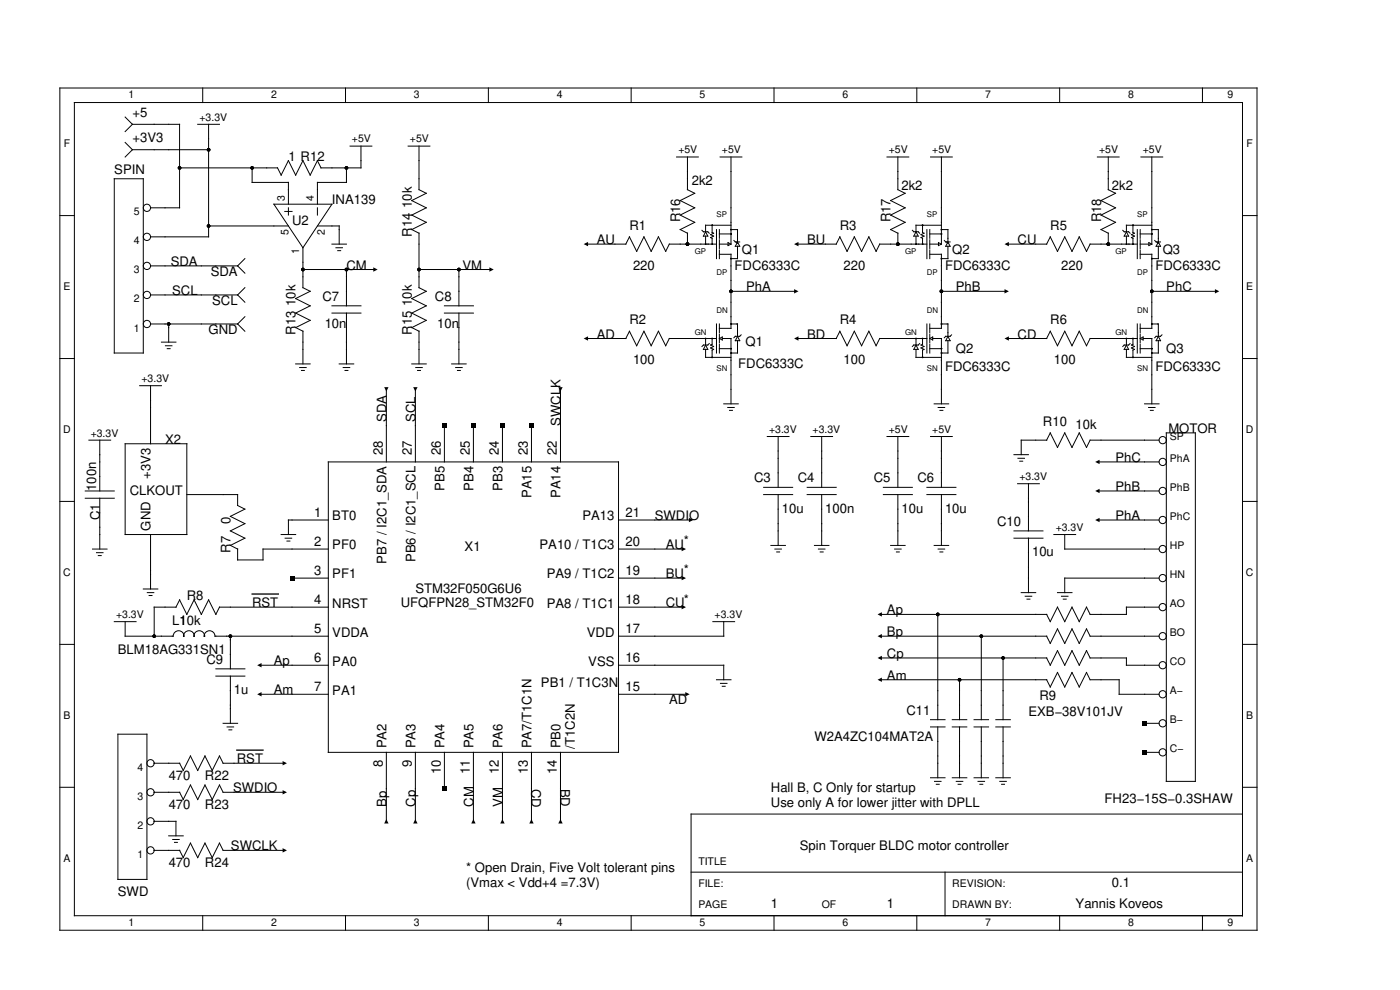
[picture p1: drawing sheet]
<svg xmlns="http://www.w3.org/2000/svg" width="297mm" height="210mm" viewBox="0 0 297 210" stroke-linecap="round" stroke-linejoin="round" font-family="sans-serif">
<g fill="none" stroke="#000" stroke-width=".21">
<path d="M12.7 18.7h254v178.5h-254zM43 18.7v3M73.3 18.7v3M103.6 18.7v3M133.9 18.7v3M164.2 18.7v3M194.5 18.7v3M224.8 18.7v3M255.1 18.7v3M15.8 21.7h247.8v172.5h-247.8zM24.2 37.9h6.2v36.9h-6.2zM26.6 24.8l1.5 1.6"/>
<path d="M26.6 30.2l1.5 1.5M28.1 26.4h10v17.7h-6.2M28.1 26.4l-1.5 1.5M28.1 31.7h16.2M28.1 31.7l-1.5 1.6M41.9 26.4h4.7M44.3 26.4v23.8h-12.4M53.5 35.6v3.1h7.7v4.6M67.3 34.1l-1.5 3-1.5-3-1.6 3-1.5-3-1.5 3-.8-1.5h-20.8M73.5 35.6v3.1h-6.2v4.6M74.3 31h4.6M76.6 31v4.6h-8.5l-.8-1.5"/>
<path d="M86.6 31h4.6M88.9 31v9.2l1.5 .8-3 1.5 3 1.6-3 1.5 3 1.5-3 1.6M143.5 33.3h4.7M145.9 33.3v6.9l1.5 .8-3.1 1.5 3.1 1.6-3.1 1.5 3.1 1.5-3.1 1.6M152.8 33.3h4.6M155.1 33.3v18.5M188.2 33.3h4.6M190.5 33.3v6.9l1.5 .8-3 1.5 3 1.6-3 1.5 3 1.5-3 1.6M197.4 33.3h4.6M199.7 33.3v18.5M232.8 33.3h4.7M235.1 33.3v6.9l1.6 .8-3.1 1.5 3.1 1.6-3.1 1.5 3.1 1.5-3.1 1.6"/>
<path d="M242.1 33.3h4.6M244.4 33.3v18.5M12.7 45.7h3.1M31.9 56.4h18.5M44.3 47.9h16.9M50.4 56.4l1.6 1.5M52 54.8l-1.6 1.6M58.1 43.3h12.3l-6.1 9.2zM60.4 44.8h1.6M61.2 44.1v1.5M64.3 52.5v8.5l1.5 .8-3.1 1.5 3.1 1.5-3.1 1.6 3.1 1.5-3.1 1.6M64.3 57.1h15.4"/>
<path d="M67.3 44.1v1.5M67.3 47.9h4.7v3.9M70.4 51.8h3.1M71.3 52.5h1.4M71.7 53.1h.6M73.5 57.1v7.7M87.4 48.7l1.5 .7v11.6l1.5 .8-3 1.5 3 1.5-3 1.6 3 1.5-3 1.6M88.9 57.1h15.4M97.4 57.1v7.7M124.3 51.8h8.5M132.8 51.8l.7-1.6 1.6 3.1 1.5-3.1 1.6 3.1 1.5-3.1 1.5 3.1 .8-1.5h10M144.3 48.7l1.6 .7v2.4"/>
<path d="M148.9 48.8l.3 .3h1l.3 .3M149.7 50.1v1.7M149.7 49.1l.5 1h-1zM151.1 47.8v1.5l.3 .1-.6 .4 .6 .3-.6 .3 .3 .1v1.3M152 48.7v6.1M152.6 53.9h2.5v15.7h-2.5M152.6 51.8h1.9M152.6 48.7v1.8M152.6 50.8v1.9M152.6 53v1.8M152.6 49.6h2.5M154.5 51.5l.6 .3-.6 .3z"/>
<path d="M155.1 48.7h1.4v2.6M155.1 47.8h-5.4v1.3M155.7 51l.3 .3h.9M156.2 51.3l.3 .3M156.5 52.2v2.6h-1.4M156.5 51.3l.4 .9h-.9zM178.2 50.2l1.5 3.1 1.6-3.1 1.5 3.1 1.5-3.1 1.6 3.1 .8-1.5h10M178.2 50.2l-.8 1.6h-8.5M189 48.7l1.5 .7v2.4M193.6 48.8l.3 .3h.9l.3 .3M194.3 50.1v1.7M194.3 49.1l.5 1h-.9z"/>
<path d="M195.7 47.8v1.5l.3 .1-.6 .4 .6 .3-.6 .3 .3 .1v1.3M196.7 48.7v6.1M197.3 51.8h1.8M197.3 53.9h2.4v15.7h-2.4M197.3 48.7v1.8M197.3 50.8v1.9M197.3 53v1.8M197.3 49.6h2.4M199.1 51.5l.6 .3-.6 .3zM199.7 48.7h1.4v2.6M199.7 47.8h-5.4v1.3M200.4 51l.3 .3h.9"/>
<path d="M200.8 51.3l.3 .3M201.1 52.2v2.6h-1.4M201.1 51.3l.5 .9h-.9zM213.6 51.8h8.5M222.1 51.8l.7-1.6 1.6 3.1 1.5-3.1 1.5 3.1 1.6-3.1 1.5 3.1 .8-1.5h10M233.6 48.7l1.5 .7v2.4M238.2 48.8l.3 .3h1l.3 .3M239 50.1v1.7M239 49.1l.5 1h-1zM240.4 47.8v1.5l.3 .1-.6 .4 .6 .3-.6 .3 .3 .1v1.3M241.3 48.7v6.1M241.9 51.8h1.9"/>
<path d="M241.9 53.9h2.5v15.7h-2.5M241.9 48.7v1.8M241.9 50.8v1.9M241.9 53v1.8M241.9 49.6h2.5M243.8 51.5l.6 .3-.6 .3zM244.4 48.7h1.4v2.6M244.4 47.8h-5.4v1.3M245 51l.3 .3h.9M245.5 51.3l.3 .3M245.8 52.2v2.6h-1.4M245.8 51.3l.4 .9h-.9z"/>
<path d="M263.6 45.7h3.1M12.7 76h3.1M31.9 68.7h18.5M31.9 62.5h18.5M34.3 72.5h3M35.1 73.3h1.4M35.5 73.9h.6M35.8 68.7v3.8M50.4 68.7l1.6 1.5M50.4 62.5l1.6 1.6M52 67.2l-1.6 1.5M52 61l-1.6 1.5"/>
<path d="M62.7 69.4l1.6 .8M62.7 77.2h3.1M63.6 77.9h1.4M64 78.5h.6M64.3 70.2v7M70.4 66.4h6.2M70.4 64.8h6.2M72 77.2h3M72.8 77.9h1.4M73.2 78.5h.6M73.5 66.4v10.8M87.4 69.4l1.5 .8"/>
<path d="M87.4 77.2h3M88.2 77.9h1.4M88.6 78.5h.6M88.9 70.2v7M94.3 66.4h6.1M94.3 64.8h6.1M95.8 77.2h3.1M96.7 77.9h1.4M97.1 78.5h.6M97.4 66.4v10.8M124.3 71.8h8.5M132.8 71.8l.7-1.6 1.6 3.1 1.5-3.1 1.6 3.1 1.5-3.1 1.5 3.1 .8-1.5h10"/>
<path d="M149.7 73.2l.5 .9h-1zM149.7 71.8v1.4M149.7 74.1v1.7h5.4M150.5 72.8l-.3 .4h-1l-.3 .3M151.1 71.8v1.2l-.3 .2 .6 .3-.6 .3 .6 .3-.3 .1v1.6M152 68.7v6.1M152.6 73.9h2.5M152.6 68.7v1.8M152.6 70.8v1.9M152.6 73v1.8M152.6 71.8l.6-.3v.6zM153.2 71.8h1.9v13.8"/>
<path d="M155.1 61.8h13.8M155.1 68.7h1.4v2.6M156.5 72.2v2.6h-1.4M156.5 71.3l.4 .9h-.9zM157.2 71l-.3 .3h-.9l-.3 .3M178.2 70.2l1.5 3.1 1.6-3.1 1.5 3.1 1.5-3.1 1.6 3.1 .8-1.5h10M178.2 70.2l-.8 1.6h-8.5M194.3 73.2l.5 .9h-.9zM194.3 74.1v1.7h5.4M194.3 71.8v1.4M195.1 72.8l-.3 .4h-.9l-.3 .3M195.7 71.8v1.2l-.3 .2 .6 .3-.6 .3 .6 .3-.3 .1v1.6"/>
<path d="M196.7 68.7v6.1M197.3 73.9h2.4M197.3 68.7v1.8M197.3 70.8v1.9M197.3 73v1.8M197.3 71.8l.6-.3v.6zM197.9 71.8h1.8v13.8M199.7 61.8h13.9M199.7 68.7h1.4v2.6M201.1 72.2v2.6h-1.4M201.1 71.3l.5 .9h-.9zM201.9 71l-.3 .3h-.9l-.3 .3"/>
<path d="M213.6 71.8h8.5M222.1 71.8l.7-1.6 1.6 3.1 1.5-3.1 1.5 3.1 1.6-3.1 1.5 3.1 .8-1.5h10M239 73.2l.5 .9h-1zM239 74.1v1.7h5.4M239 71.8v1.4M239.8 72.8l-.3 .4h-1l-.3 .3M240.4 71.8v1.2l-.3 .2 .6 .3-.6 .3 .6 .3-.3 .1v1.6M241.3 68.7v6.1M241.9 73.9h2.5M241.9 68.7v1.8M241.9 70.8v1.9M241.9 73v1.8"/>
<path d="M241.9 71.8l.6-.3v.6zM242.5 71.8h1.9v13.8M244.4 61.8h13.8M244.4 68.7h1.4v2.6M245.8 72.2v2.6h-1.4M245.8 71.3l.4 .9h-.9zM246.5 71l-.3 .3h-.9l-.3 .3M263.6 76h3.1M18.9 93.3h4.6M21.2 93.3v10.8M26.6 94.1h13v19.2h-13zM29.6 81.8h4.7"/>
<path d="M31.9 81.8v12.3M69.7 97.9h61.5v61.6h-61.5zM82 82.5v15.4M88.1 82.5v15.4M94.3 90.2v7.7M100.4 90.2v7.7M106.6 90.2v7.7M112.8 90.2v7.7M118.9 82.5v15.4M153.6 85.6h3M154.4 86.4h1.4M154.8 87h.6"/>
<path d="M162.8 92.6h4.6M165.1 92.6v10.7M172 92.6h4.6M174.3 92.6v10.7M188.2 92.6h4.6M190.5 92.6v10.7M197.4 92.6h4.6M198.2 85.6h3.1M199 86.4h1.4M199.4 87h.6M199.7 92.6v10.7M215.1 96.4h3.1"/>
<path d="M216 97.2h1.4M216.4 97.8h.6M222.1 93.3l.7-1.5 1.6 3.1 1.5-3.1 1.5 3.1 1.6-3.1 1.5 3.1 .8-1.6h14.6M222.1 93.3h-5.4v3.1M232.8 97.9h13.1M242.8 85.6h3.1M243.7 86.4h1.4M244.1 87h.6M247.5 91.8h6.1v73.9h-6.1zM12.7 106.3h3.1M18.1 104.1h6.1M18.1 105.6h6.1"/>
<path d="M19.6 116.4h3.1M20.5 117.2h1.4M20.9 117.8h.6M21.2 105.6v10.8M31.9 113.3v11.6M39.6 104.9h10.8v2.3l1.6 .7-3.1 1.6 3.1 1.5-3.1 1.6 3.1 1.5-3.1 1.5 1.5 .8M50.4 116.4v2.3h5.4v-2.3h13.9M59.7 113.3h3M60.5 114.1h1.4M60.9 114.7h.6M69.7 110.3h-8.5v3M131.2 110.3h15.4"/>
<path d="M131.2 116.4h13.9M162 104.9h6.2M162 103.3h6.2M163.6 115.6h3M164.4 116.4h1.4M164.8 117h.6M165.1 104.9v10.7M171.3 104.9h6.1M171.3 103.3h6.1M172.8 115.6h3.1M173.6 116.4h1.4M174 117h.6"/>
<path d="M174.3 104.9v10.7M187.4 104.9h6.2M187.4 103.3h6.2M189 115.6h3M189.8 116.4h1.4M190.2 117h.6M190.5 104.9v10.7M196.7 104.9h6.1M196.7 103.3h6.1M198.2 115.6h3.1M199 116.4h1.4M199.4 117h.6"/>
<path d="M199.7 104.9v10.7M215.1 114.1h6.2M215.1 112.6h6.2M215.9 102.6h4.6M218.2 102.6v10M218.2 114.1v11.5M223.6 113.3h4.6M225.9 113.3v3.1h20M232.8 110.3h13.1M232.8 104.1h13.1M263.6 106.3h3.1M12.7 136.6h3.1"/>
<path d="M24.2 131.8h4.7M26.6 131.8v3.1h10.1a1.13 1.13 0 0 1 1.2-1.2 1.13 1.13 0 0 1 1.1 1.2 1.1 1.1 0 0 1 1.1-1.2 1.1 1.1 0 0 1 1.1 1.2 1.1 1.1 0 0 1 1.1-1.2 1.1 1.1 0 0 1 1.1 1.2 1.13 1.13 0 0 1 1.1-1.2 1.13 1.13 0 0 1 1.1 1.2h24.1M30.4 124.9h3.1M31.2 125.6h1.4M31.6 126.3h.7M38.1 127.2l1.5 3.1 1.6-3.1 1.5 3.1 1.6-3.1 1.5 3.1 .8-1.6h23.1M38.1 127.2l-.7 1.5h-4.7v6.2M48.9 134.9v6.9M62 122.6h7.7M131.2 122.6h13.9M131.2 128.7h13.9M151.2 131.8h4.7"/>
<path d="M153.6 131.8v3.1h-22.4M186.7 134.9h35.4M186.7 130.3h35.4M186.7 139.5h35.4M199 130.3v22.3M208.2 134.9v17.7M212.8 139.5v13.1M216.7 125.6h3M217.5 126.4h1.4M217.9 127h.6M222.1 134.9l.7 1.5 1.6-3.1 1.5 3.1 1.5-3.1 1.6 3.1 1.5-3.1 .8 1.6h14.6M222.1 139.5l.7 1.5 1.6-3 1.5 3 1.5-3 1.6 3 1.5-3 .8 1.5h7.7v1.5h6.9"/>
<path d="M224.4 125.6h3M225.2 126.4h1.4M225.6 127h.6M245.9 122.6h-20v3M245.9 128.7h-6.9v1.6h-7.7l-.8-1.6-1.5 3.1-1.6-3.1-1.5 3.1-1.5-3.1-1.6 3.1-.7-1.5M263.6 136.6h3.1M25 155.7h6.2v30.8h-6.2zM45.8 143.4h6.2M45.8 141.8h6.2M47.3 153.4h3.1M48.2 154.1h1.4M48.6 154.7h.6"/>
<path d="M48.9 143.4v10M55 147.2h14.7M55 141h14.7M82 159.5v14.6M88.1 159.5v14.6M94.3 159.5v7.7M100.4 159.5v14.6M106.6 159.5v14.6M112.8 159.5v14.6M118.9 159.5v14.6M131.2 147.2h14.7M131.2 141h22.4v3.1"/>
<path d="M152 144.1h3.1M152.9 144.9h1.3M153.2 145.5h.7M186.7 144.1h35.4M197.4 154.1h3.1M197.4 152.6h3.1M199 154.1v10.8M202 154.1h3.1M202 152.6h3.1M203.6 144.1v8.5M203.6 154.1v10.8M206.7 154.1h3"/>
<path d="M206.7 152.6h3M208.2 154.1v10.8M211.3 154.1h3.1M211.3 152.6h3.1M212.8 154.1v10.8M222.1 144.1l.7 1.6 1.6-3.1 1.5 3.1 1.5-3.1 1.6 3.1 1.5-3.1 .8 1.5h6.2v3.1h8.4M242.8 159.5h3.1M242.8 153.4h3.1M12.7 166.9h3.1M32.7 174.1h4.6v3.1M32.7 168h5.4M32.7 161.8h5.4"/>
<path d="M35.8 177.2h3.1M36.6 178h1.4M37 178.6h.6M38.1 168l.8 1.5 1.5-3.1 1.5 3.1 1.6-3.1 1.5 3.1 1.6-3.1 .7 1.6h13.1M38.1 161.8l.8 1.6 1.5-3.1 1.5 3.1 1.6-3.1 1.5 3.1 1.6-3.1 .7 1.5h13.1M197.4 164.9h3.1M198.3 165.7h1.4M198.7 166.3h.6M202 164.9h3.1M202.9 165.7h1.4M203.3 166.3h.6M206.7 164.9h3"/>
<path d="M207.5 165.7h1.4M207.9 166.3h.6M211.3 164.9h3.1M212.1 165.7h1.4M212.5 166.3h.6M263.6 172.6h-117v21.6M263.6 166.9h3.1M32.7 180.3h5.4M38.1 180.3l.8 1.5 1.5-3 1.5 3 1.6-3 1.5 3 1.6-3 .7 1.5h13.1M43 194.2v3M73.3 194.2v3M103.6 194.2v3"/>
<path d="M133.9 194.2v3M146.6 184.9h117M164.2 194.2v3M194.5 194.2v3M200.5 184.9v9.3M224.8 194.2v3M255.1 194.2v3"/>
<circle cx="31.2" cy="44.1" r=".77"/>
<circle cx="31.2" cy="56.4" r=".77"/>
<circle cx="31.2" cy="50.2" r=".77"/>
<circle cx="149.7" cy="51.8" r=".08"/>
<circle cx="151.1" cy="47.8" r=".08"/>
<circle cx="151.1" cy="51.8" r=".08"/>
<circle cx="155.1" cy="48.7" r=".08"/>
<circle cx="155.1" cy="49.6" r=".08"/>
<circle cx="155.1" cy="54.8" r=".08"/>
<circle cx="194.3" cy="51.8" r=".08"/>
<circle cx="195.7" cy="47.8" r=".08"/>
<circle cx="195.7" cy="51.8" r=".08"/>
<circle cx="199.7" cy="48.7" r=".08"/>
<circle cx="199.7" cy="49.6" r=".08"/>
<circle cx="199.7" cy="54.8" r=".08"/>
<circle cx="239" cy="51.8" r=".08"/>
<circle cx="240.4" cy="47.8" r=".08"/>
<circle cx="240.4" cy="51.8" r=".08"/>
<circle cx="244.4" cy="48.7" r=".08"/>
<circle cx="244.4" cy="49.6" r=".08"/>
<circle cx="244.4" cy="54.8" r=".08"/>
<circle cx="31.2" cy="68.7" r=".77"/>
<circle cx="31.2" cy="62.5" r=".77"/>
<circle cx="149.7" cy="71.8" r=".08"/>
<circle cx="151.1" cy="75.8" r=".08"/>
<circle cx="151.1" cy="71.8" r=".08"/>
<circle cx="155.1" cy="68.7" r=".08"/>
<circle cx="155.1" cy="74.8" r=".08"/>
<circle cx="155.1" cy="73.9" r=".08"/>
<circle cx="194.3" cy="71.8" r=".08"/>
<circle cx="195.7" cy="75.8" r=".08"/>
<circle cx="195.7" cy="71.8" r=".08"/>
<circle cx="199.7" cy="68.7" r=".08"/>
<circle cx="199.7" cy="74.8" r=".08"/>
<circle cx="199.7" cy="73.9" r=".08"/>
<circle cx="239" cy="71.8" r=".08"/>
<circle cx="240.4" cy="75.8" r=".08"/>
<circle cx="240.4" cy="71.8" r=".08"/>
<circle cx="244.4" cy="68.7" r=".08"/>
<circle cx="244.4" cy="74.8" r=".08"/>
<circle cx="244.4" cy="73.9" r=".08"/>
<circle cx="246.7" cy="93.3" r=".77"/>
<circle cx="246.7" cy="97.9" r=".77"/>
<circle cx="246.7" cy="104.1" r=".77"/>
<circle cx="246.7" cy="110.3" r=".77"/>
<circle cx="246.7" cy="116.4" r=".77"/>
<circle cx="246.7" cy="128.7" r=".77"/>
<circle cx="246.7" cy="134.9" r=".77"/>
<circle cx="246.7" cy="122.6" r=".77"/>
<circle cx="246.7" cy="147.2" r=".77"/>
<circle cx="246.7" cy="159.5" r=".77"/>
<circle cx="246.7" cy="141" r=".77"/>
<circle cx="246.7" cy="153.4" r=".77"/>
<circle cx="31.9" cy="168" r=".77"/>
<circle cx="31.9" cy="161.8" r=".77"/>
<circle cx="31.9" cy="174.1" r=".77"/>
<circle cx="31.9" cy="180.3" r=".77"/>
</g>
<g fill="#000">
<path d="M79.2 56.7l.9 .4-.9 .5zM103.8 56.7l1 .4-1 .5zM123.8 51.8l1-.5v.9zM168.5 51.8l.9-.5v.9zM213.1 51.8l1-.5v.9zM123.8 71.8l1-.5v.9zM168.5 61.3l.9 .5-.9 .4zM168.5 71.8l.9-.5v.9zM213.1 61.3l1 .5-1 .4zM213.1 71.8l1-.5v.9zM257.8 61.3l.9 .5-.9 .4zM81.5 82.1h.9l-.4 .9z"/>
<path d="M87.7 82.1h.9l-.5 .9zM93.8 89.8h.9v.9h-.9zM100 89.8h.9v.9h-.9zM106.1 89.8h1v.9h-1zM112.3 89.8h.9v.9h-.9zM118.5 82.1h.9l-.5 .9zM232.4 97.9l.9-.4v.9zM144.6 116l.9 .4-.9 .5zM146.2 109.8l.9 .5-.9 .4zM232.4 110.3l.9-.5v.9zM232.4 104.1l.9-.5v1zM61.5 122.1h.9v.9h-.9z"/>
<path d="M144.6 122.1l.9 .5-.9 .4zM144.6 128.3l.9 .4-.9 .5zM186.2 130.3l.9-.5v.9zM186.2 134.9l.9-.5v.9zM186.2 139.5l.9-.5v1zM54.6 147.2l.9-.5v1zM54.6 141l.9-.4v.9zM145.4 146.7l.9 .5-.9 .5zM186.2 144.1l.9-.4v.9zM242.4 152.9h.9v.9h-.9zM242.4 159.1h.9v.9h-.9zM60 167.5l.9 .5-.9 .4z"/>
<path d="M60 161.4l.9 .4-.9 .5zM82 173.7l.4 .9h-.9zM88.1 173.7l.5 .9h-.9zM93.8 166.8h.9v.9h-.9zM100.4 173.7l.5 .9h-.9zM106.6 173.7l.5 .9h-1zM112.8 173.7l.4 .9h-.9zM118.9 173.7l.5 .9h-.9zM60 179.8l.9 .5-.9 .5z"/>
<circle cx="38.1" cy="35.6" r=".38"/>
<circle cx="44.3" cy="31.7" r=".39"/>
<circle cx="53.5" cy="35.6" r=".38"/>
<circle cx="73.5" cy="35.6" r=".38"/>
<circle cx="44.3" cy="47.9" r=".39"/>
<circle cx="64.3" cy="57.1" r=".38"/>
<circle cx="73.5" cy="57.1" r=".38"/>
<circle cx="88.9" cy="57.1" r=".38"/>
<circle cx="97.4" cy="57.1" r=".38"/>
<circle cx="145.9" cy="51.8" r=".39"/>
<circle cx="149.7" cy="51.8" r=".08"/>
<circle cx="151.1" cy="47.8" r=".08"/>
<circle cx="151.1" cy="51.8" r=".08"/>
<circle cx="155.1" cy="48.7" r=".08"/>
<circle cx="155.1" cy="49.6" r=".08"/>
<circle cx="155.1" cy="54.8" r=".08"/>
<circle cx="190.5" cy="51.8" r=".38"/>
<circle cx="194.3" cy="51.8" r=".08"/>
<circle cx="195.7" cy="47.8" r=".08"/>
<circle cx="195.7" cy="51.8" r=".08"/>
<circle cx="199.7" cy="48.7" r=".08"/>
<circle cx="199.7" cy="49.6" r=".08"/>
<circle cx="199.7" cy="54.8" r=".08"/>
<circle cx="235.1" cy="51.8" r=".39"/>
<circle cx="239" cy="51.8" r=".08"/>
<circle cx="240.4" cy="47.8" r=".08"/>
<circle cx="240.4" cy="51.8" r=".08"/>
<circle cx="244.4" cy="48.7" r=".08"/>
<circle cx="244.4" cy="49.6" r=".08"/>
<circle cx="244.4" cy="54.8" r=".08"/>
<circle cx="35.8" cy="68.7" r=".39"/>
<circle cx="149.7" cy="71.8" r=".08"/>
<circle cx="151.1" cy="75.8" r=".08"/>
<circle cx="151.1" cy="71.8" r=".08"/>
<circle cx="155.1" cy="61.8" r=".38"/>
<circle cx="155.1" cy="68.7" r=".08"/>
<circle cx="155.1" cy="74.8" r=".08"/>
<circle cx="155.1" cy="73.9" r=".08"/>
<circle cx="194.3" cy="71.8" r=".08"/>
<circle cx="195.7" cy="75.8" r=".08"/>
<circle cx="195.7" cy="71.8" r=".08"/>
<circle cx="199.7" cy="68.7" r=".08"/>
<circle cx="199.7" cy="74.8" r=".08"/>
<circle cx="199.7" cy="61.8" r=".39"/>
<circle cx="199.7" cy="73.9" r=".08"/>
<circle cx="239" cy="71.8" r=".08"/>
<circle cx="240.4" cy="75.8" r=".08"/>
<circle cx="240.4" cy="71.8" r=".08"/>
<circle cx="244.4" cy="68.7" r=".08"/>
<circle cx="244.4" cy="74.8" r=".08"/>
<circle cx="244.4" cy="73.9" r=".08"/>
<circle cx="244.4" cy="61.8" r=".39"/>
<circle cx="32.7" cy="134.9" r=".39"/>
<circle cx="48.9" cy="134.9" r=".39"/>
<circle cx="199" cy="130.3" r=".38"/>
<circle cx="208.2" cy="134.9" r=".38"/>
<circle cx="212.8" cy="139.5" r=".38"/>
<circle cx="203.6" cy="144.1" r=".39"/>
</g>
<path d="M53.5 125.9h5.6M50.2 159h5.6" fill="none" stroke="#000" stroke-width=".28"/>
<g font-size="2.8">
<text x="28.1" y="24.8">+5</text>
<text x="28.1" y="30.2">+3V3</text>
<text x="61.2" y="34.1">1 R12</text>
<text x="24.2" y="36.9">SPIN</text>
<text x="146.8" y="39.1">2k2</text>
<text x="191.3" y="40.2">2k2</text>
<text x="235.9" y="40.2">2k2</text>
<text x="62" y="47.6">U2</text>
<text x="70.4" y="43.3">INA139</text>
<text x="144.3" y="47.1" transform="rotate(-90 144.3 47.1)">R16</text>
<text x="189" y="47.1" transform="rotate(-90 189 47.1)">R17</text>
<text x="233.6" y="47.1" transform="rotate(-90 233.6 47.1)">R18</text>
<text x="87.4" y="50.2" transform="rotate(-90 87.4 50.2)">R14 10k</text>
<text x="126.6" y="51.8">AU</text>
<text x="133.5" y="48.7">R1</text>
<text x="157.4" y="53.8">Q1</text>
<text x="171.3" y="51.8">BU</text>
<text x="178.2" y="48.7">R3</text>
<text x="202" y="53.8">Q2</text>
<text x="215.9" y="51.8">CU</text>
<text x="222.8" y="48.7">R5</text>
<text x="246.7" y="53.8">Q3</text>
<text x="36.2" y="56.4">SDA</text>
<text x="44.7" y="58.4">SDA</text>
<text x="73.5" y="57.1">CM</text>
<text x="98.1" y="57.1">VM</text>
<text x="134.3" y="57.1">220</text>
<text x="155.9" y="57.1">FDC6333C</text>
<text x="179" y="57.1">220</text>
<text x="200.5" y="57.1">FDC6333C</text>
<text x="225.1" y="57.1">220</text>
<text x="245.1" y="57.1">FDC6333C</text>
<text x="36.5" y="62.5">SCL</text>
<text x="45" y="64.6">SCL</text>
<text x="68.4" y="63.8">C7</text>
<text x="92.3" y="63.8">C8</text>
<text x="158.3" y="61.8">PhA</text>
<text x="202.8" y="61.8">PhB</text>
<text x="247.5" y="61.8">PhC</text>
<text x="44.2" y="70.7">GND</text>
<text x="62.7" y="71" transform="rotate(-90 62.7 71)">R13 10k</text>
<text x="68.9" y="69.5">10n</text>
<text x="87.4" y="71" transform="rotate(-90 87.4 71)">R15 10k</text>
<text x="92.7" y="69.5">10n</text>
<text x="126.6" y="71.8">AD</text>
<text x="133.5" y="68.7">R2</text>
<text x="171.3" y="71.8">BD</text>
<text x="178.2" y="68.7">R4</text>
<text x="215.9" y="71.8">CD</text>
<text x="222.8" y="68.7">R6</text>
<text x="134.3" y="77.2">100</text>
<text x="156.6" y="77.9">FDC6333C</text>
<text x="158.2" y="73.3">Q1</text>
<text x="179" y="77.2">100</text>
<text x="202.8" y="74.8">Q2</text>
<text x="223.6" y="77.2">100</text>
<text x="247.5" y="74.8">Q3</text>
<text x="200.5" y="78.7">FDC6333C</text>
<text x="245.1" y="78.7">FDC6333C</text>
<text x="82" y="89.5" transform="rotate(-90 82 89.5)">SDA</text>
<text x="88.1" y="89.5" transform="rotate(-90 88.1 89.5)">SCL</text>
<text x="35" y="94.1">X2</text>
<text x="118.9" y="90.2" transform="rotate(-90 118.9 90.2)">SWCLK</text>
<text x="221.3" y="90.2">R10</text>
<text x="228.2" y="91">10k</text>
<text x="247.9" y="91.8">MOTOR</text>
<text x="31.9" y="101.5" transform="rotate(-90 31.9 101.5)">+3V3</text>
<text x="81.2" y="96.5" transform="rotate(-90 81.2 96.5)">28</text>
<text x="87.4" y="96.5" transform="rotate(-90 87.4 96.5)">27</text>
<text x="93.5" y="96.5" transform="rotate(-90 93.5 96.5)">26</text>
<text x="99.7" y="96.5" transform="rotate(-90 99.7 96.5)">25</text>
<text x="105.8" y="96.5" transform="rotate(-90 105.8 96.5)">24</text>
<text x="112" y="96.5" transform="rotate(-90 112 96.5)">23</text>
<text x="118.1" y="96.5" transform="rotate(-90 118.1 96.5)">22</text>
<text x="236.7" y="97.9">PhC</text>
<text x="20.4" y="104.1" transform="rotate(-90 20.4 104.1)">100n</text>
<text x="27.5" y="104.9">CLKOUT</text>
<text x="94.3" y="104" transform="rotate(-90 94.3 104)">PB5</text>
<text x="100.4" y="104" transform="rotate(-90 100.4 104)">PB4</text>
<text x="106.6" y="104" transform="rotate(-90 106.6 104)">PB3</text>
<text x="112.8" y="105.6" transform="rotate(-90 112.8 105.6)">PA15</text>
<text x="118.9" y="105.6" transform="rotate(-90 118.9 105.6)">PA14</text>
<text x="160" y="102.3">C3</text>
<text x="169.2" y="102.3">C4</text>
<text x="185.4" y="102.3">C5</text>
<text x="194.6" y="102.3">C6</text>
<text x="236.7" y="104.1">PhB</text>
<text x="21.2" y="110.3" transform="rotate(-90 21.2 110.3)">C1</text>
<text x="31.9" y="112.5" transform="rotate(-90 31.9 112.5)">GND</text>
<text x="48.9" y="111" transform="rotate(-90 48.9 111)">0</text>
<text x="66.6" y="109.6">1</text>
<text x="70.5" y="110.3">BT0</text>
<text x="123.6" y="110.3">PA13</text>
<text x="132.7" y="109.6">21</text>
<text x="138.9" y="110.3">SWDIO</text>
<text x="165.9" y="108.7">10u</text>
<text x="175.1" y="108.7">100n</text>
<text x="191.3" y="108.7">10u</text>
<text x="200.5" y="108.7">10u</text>
<text x="211.6" y="111.5">C10</text>
<text x="236.7" y="110.3">PhA</text>
<text x="48.9" y="117.2" transform="rotate(-90 48.9 117.2)">R7</text>
<text x="66.6" y="115.7">2</text>
<text x="70.5" y="116.5">PF0</text>
<text x="82" y="119.5" transform="rotate(-90 82 119.5)">PB7 / I2C1_SDA</text>
<text x="88.1" y="119.2" transform="rotate(-90 88.1 119.2)">PB6 / I2C1_SCL</text>
<text x="98.6" y="116.9">X1</text>
<text x="114.5" y="116.5">PA10 / T1C3</text>
<text x="132.7" y="115.7">20</text>
<text x="141.2" y="116.4">AU</text>
<text x="145.1" y="115.6">*</text>
<text x="219" y="118">10u</text>
<text x="66.6" y="121.9">3</text>
<text x="70.5" y="122.6">PF1</text>
<text x="88.1" y="125.6">STM32F050G6U6</text>
<text x="116" y="122.6">PA9 / T1C2</text>
<text x="132.7" y="121.9">19</text>
<text x="141.2" y="122.6">BU</text>
<text x="145.1" y="121.8">*</text>
<text x="39.6" y="127.2">R8</text>
<text x="53.5" y="128.7">RST</text>
<text x="66.6" y="128">4</text>
<text x="70.5" y="128.8">NRST</text>
<text x="85.1" y="128.7">UFQFPN28_STM32F0</text>
<text x="116" y="128.8">PA8 / T1C1</text>
<text x="132.7" y="128">18</text>
<text x="141.2" y="128.7">CU</text>
<text x="145.1" y="128">*</text>
<text x="188.2" y="130.3">Ap</text>
<text x="36.6" y="132.6">L1</text>
<text x="38.1" y="132.6">10k</text>
<text x="66.6" y="134.2">5</text>
<text x="70.5" y="135">VDDA</text>
<text x="124.5" y="135">VDD</text>
<text x="132.7" y="134.2">17</text>
<text x="188.2" y="134.9">Bp</text>
<text x="25" y="138.7">BLM18AG331SN1</text>
<text x="43.8" y="140.8">C9</text>
<text x="58.1" y="141">Ap</text>
<text x="66.6" y="140.4">6</text>
<text x="70.5" y="141.1">PA0</text>
<text x="124.8" y="141.1">VSS</text>
<text x="132.7" y="140.4">16</text>
<text x="188.2" y="139.5">Cp</text>
<text x="49.6" y="147.2">1u</text>
<text x="58.1" y="147.2">Am</text>
<text x="66.6" y="146.5">7</text>
<text x="70.5" y="147.3">PA1</text>
<text x="114.8" y="145.7">PB1 / T1C3N</text>
<text x="132.7" y="146.5">15</text>
<text x="142" y="149.2">AD</text>
<text x="188.2" y="144.1">Am</text>
<text x="220.5" y="148.4">R9</text>
<text x="192.3" y="151.5">C11</text>
<text x="218.2" y="151.8">EXB−38V101JV</text>
<text x="50.2" y="161.8">RST</text>
<text x="82" y="158.7" transform="rotate(-90 82 158.7)">PA2</text>
<text x="88.1" y="158.7" transform="rotate(-90 88.1 158.7)">PA3</text>
<text x="94.3" y="158.7" transform="rotate(-90 94.3 158.7)">PA4</text>
<text x="100.4" y="158.7" transform="rotate(-90 100.4 158.7)">PA5</text>
<text x="106.6" y="158.7" transform="rotate(-90 106.6 158.7)">PA6</text>
<text x="112.8" y="158.7" transform="rotate(-90 112.8 158.7)">PA7/T1C1N</text>
<text x="118.9" y="158.7" transform="rotate(-90 118.9 158.7)">PB0</text>
<text x="122" y="158.7" transform="rotate(-90 122 158.7)">/T1C2N</text>
<text x="172.8" y="157.2">W2A4ZC104MAT2A</text>
<text x="35.8" y="165.4">470</text>
<text x="43.5" y="165.4">R22</text>
<text x="49.5" y="168">SWDIO</text>
<text x="81.2" y="162.5" transform="rotate(-90 81.2 162.5)">8</text>
<text x="87.4" y="162.5" transform="rotate(-90 87.4 162.5)">9</text>
<text x="93.5" y="164.1" transform="rotate(-90 93.5 164.1)">10</text>
<text x="99.7" y="164.1" transform="rotate(-90 99.7 164.1)">11</text>
<text x="105.8" y="164.1" transform="rotate(-90 105.8 164.1)">12</text>
<text x="112" y="164.1" transform="rotate(-90 112 164.1)">13</text>
<text x="112.8" y="167.2" transform="rotate(90 112.8 167.2)">CD</text>
<text x="118.1" y="164.1" transform="rotate(-90 118.1 164.1)">14</text>
<text x="118.9" y="167.2" transform="rotate(90 118.9 167.2)">BD</text>
<text x="163.6" y="167.9">Hall B, C Only for startup</text>
<text x="35.8" y="171.5">470</text>
<text x="43.5" y="171.5">R23</text>
<text x="82" y="171.1" transform="rotate(-90 82 171.1)">Bp</text>
<text x="88.1" y="171.1" transform="rotate(-90 88.1 171.1)">Cp</text>
<text x="100.4" y="171.1" transform="rotate(-90 100.4 171.1)">CM</text>
<text x="106.6" y="171.1" transform="rotate(-90 106.6 171.1)">VM</text>
<text x="163.6" y="171.1">Use only A for lower jitter with DPLL</text>
<text x="234.4" y="170.3">FH23−15S−0.3SHAW</text>
<text x="35.8" y="183.8">470</text>
<text x="43.5" y="183.8">R24</text>
<text x="49" y="180.3">SWCLK</text>
<text x="98.9" y="184.9">* Open Drain, Five Volt tolerant pins</text>
<text x="169.7" y="180.3">Spin Torquer BLDC motor controller</text>
<text x="25" y="190">SWD</text>
<text x="98.9" y="188">(Vmax &lt; Vdd+4 =7.3V)</text>
<text x="235.9" y="188">0.1</text>
<text x="163.6" y="192.6">1</text>
<text x="188.2" y="192.6">1</text>
<text x="228.2" y="192.6">Yannis Koveos</text>
</g>
<g font-size="2.2">
<text x="27.2" y="20.8">1</text>
<text x="57.5" y="20.8">2</text>
<text x="87.8" y="20.8">3</text>
<text x="118.1" y="20.8">4</text>
<text x="148.4" y="20.8">5</text>
<text x="178.8" y="20.8">6</text>
<text x="209" y="20.8">7</text>
<text x="239.4" y="20.8">8</text>
<text x="260.4" y="20.8">9</text>
<text x="42.3" y="25.6">+3.3V</text>
<text x="13.6" y="31.1">F</text>
<text x="74.7" y="30.2">+5V</text>
<text x="87" y="30.2">+5V</text>
<text x="143.9" y="32.5">+5V</text>
<text x="153.2" y="32.5">+5V</text>
<text x="188.6" y="32.5">+5V</text>
<text x="197.8" y="32.5">+5V</text>
<text x="233.2" y="32.5">+5V</text>
<text x="242.5" y="32.5">+5V</text>
<text x="264.5" y="31.1">F</text>
<text x="28.4" y="45.6">5</text>
<text x="60.4" y="42.5" transform="rotate(-90 60.4 42.5)">3</text>
<text x="66.6" y="42.5" transform="rotate(-90 66.6 42.5)">4</text>
<text x="28.4" y="51.8">4</text>
<text x="61.2" y="49.9" transform="rotate(-90 61.2 49.9)">5</text>
<text x="63.5" y="53.8" transform="rotate(-90 63.5 53.8)">1</text>
<text x="68.9" y="49.9" transform="rotate(-90 68.9 49.9)">2</text>
<text x="28.4" y="58">3</text>
<text x="13.5" y="61.4">E</text>
<text x="28.4" y="64.1">2</text>
<text x="264.4" y="61.4">E</text>
<text x="28.4" y="70.3">1</text>
<text x="30" y="81">+3.3V</text>
<text x="13.4" y="91.7">D</text>
<text x="19.2" y="92.6">+3.3V</text>
<text x="163.2" y="91.8">+3.3V</text>
<text x="172.4" y="91.8">+3.3V</text>
<text x="188.6" y="91.8">+5V</text>
<text x="197.8" y="91.8">+5V</text>
<text x="248.2" y="93.3">SP</text>
<text x="264.4" y="91.7">D</text>
<text x="216.3" y="101.8">+3.3V</text>
<text x="248.2" y="97.9">PhA</text>
<text x="248.2" y="104.1">PhB</text>
<text x="224" y="112.6">+3.3V</text>
<text x="248.2" y="110.3">PhC</text>
<text x="248.2" y="116.4">HP</text>
<text x="13.4" y="122.1">C</text>
<text x="248.2" y="122.6">HN</text>
<text x="264.4" y="122.1">C</text>
<text x="24.6" y="131">+3.3V</text>
<text x="151.6" y="131">+3.3V</text>
<text x="248.2" y="128.7">AO</text>
<text x="248.2" y="134.9">BO</text>
<text x="248.2" y="141">CO</text>
<text x="248.2" y="147.2">A−</text>
<text x="13.5" y="152.3">B</text>
<text x="248.2" y="153.4">B−</text>
<text x="264.4" y="152.3">B</text>
<text x="248.2" y="159.5">C−</text>
<text x="29.2" y="163.4">4</text>
<text x="29.2" y="169.6">3</text>
<text x="29.2" y="175.7">2</text>
<text x="13.5" y="182.7">A</text>
<text x="29.2" y="181.9">1</text>
<text x="148.2" y="183.4">TITLE</text>
<text x="264.4" y="182.7">A</text>
<text x="148.2" y="188">FILE:</text>
<text x="202" y="188">REVISION:</text>
<text x="27.2" y="196.3">1</text>
<text x="57.5" y="196.3">2</text>
<text x="87.8" y="196.3">3</text>
<text x="118.1" y="196.3">4</text>
<text x="148.2" y="192.6">PAGE</text>
<text x="148.4" y="196.3">5</text>
<text x="174.3" y="192.6">OF</text>
<text x="178.8" y="196.3">6</text>
<text x="202" y="192.6">DRAWN BY:</text>
<text x="209" y="196.3">7</text>
<text x="239.4" y="196.3">8</text>
<text x="260.4" y="196.3">9</text>
</g>
<g font-size="1.7">
<text x="152" y="46.1">SP</text>
<text x="196.7" y="46.1">SP</text>
<text x="241.3" y="46.1">SP</text>
<text x="147.4" y="53.8">GP</text>
<text x="192" y="53.8">GP</text>
<text x="236.7" y="53.8">GP</text>
<text x="152" y="58.4">DP</text>
<text x="196.7" y="58.4">DP</text>
<text x="241.3" y="58.4">DP</text>
<text x="147.4" y="71">GN</text>
<text x="152" y="66.4">DN</text>
<text x="192" y="71">GN</text>
<text x="196.7" y="66.4">DN</text>
<text x="236.7" y="71">GN</text>
<text x="241.3" y="66.4">DN</text>
<text x="152" y="78.7">SN</text>
<text x="196.7" y="78.7">SN</text>
<text x="241.3" y="78.7">SN</text>
</g>
</svg>
